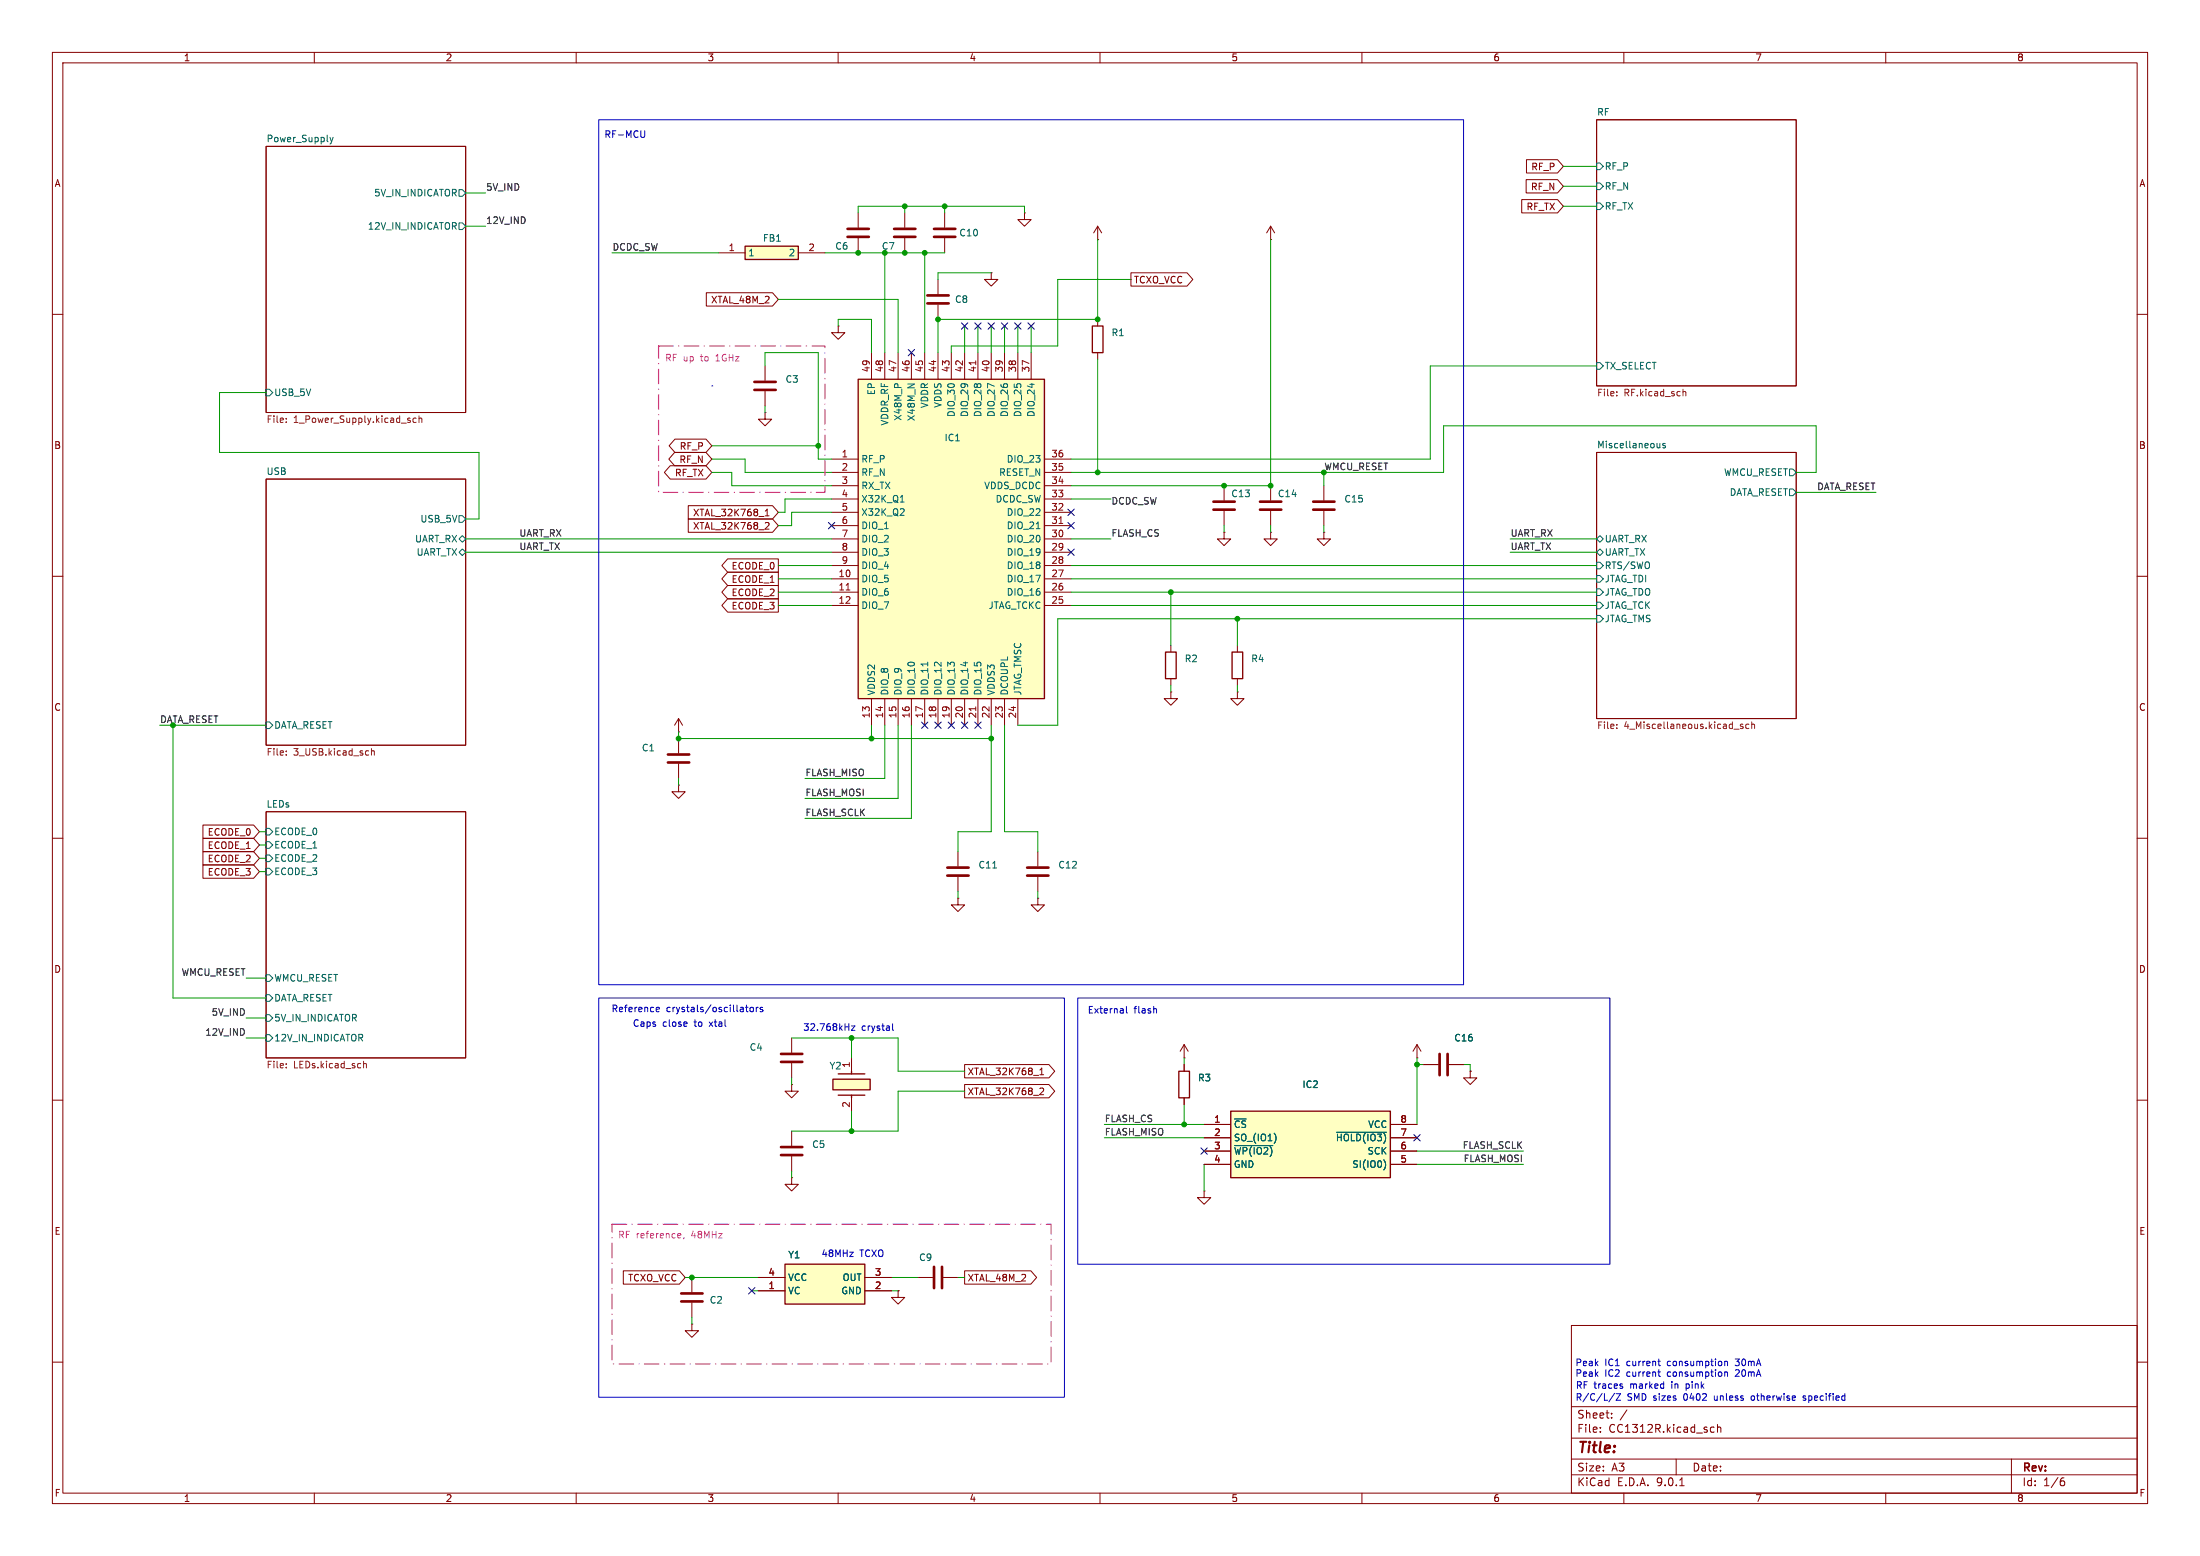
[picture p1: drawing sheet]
<svg xmlns="http://www.w3.org/2000/svg" width="420mm" height="297mm" viewBox="0 0 420 297" stroke-linecap="round" stroke-linejoin="round" font-family="sans-serif">
<g fill="none" stroke="#840000" stroke-width=".19">
<path d="M10 10h400v277h-400zM12 12h396v273h-396zM60 10v2M110 10v2M160 10v2M210 10v2M260 10v2M310 10v2M360 10v2M50.8 27.9h38.1v50.8h-38.1zM304.8 22.9h38.1v50.8h-38.1zM163.8 40.6v2.8"/>
<path d="M163.8 45.5v2.8M179.1 53.3v2.8M179.1 58.2v2.8M180.3 40.6v2.8M180.3 45.5v2.8M195.6 40.6v1.3h1.2l-1.2 1.3-1.3-1.3h1.3M195.6 40.6h.1M209.5 45.7h.1M209.5 43.2v2.5M209.5 43.2l-.7 1.3M209.5 43.2l.8 1.3M10 60h2"/>
<path d="M209.5 61v1.2M209.5 67.3v1.3M408 60h2M50.8 91.4h38.1v50.8h-38.1zM304.8 86.4h38.1v50.8h-38.1zM10 110h2M408 110h2M236.2 123.2v1.3M236.2 129.5v1.3M10 160h2M50.8 154.9h38.1v47h-38.1zM408 160h2"/>
<path d="M10 210h2M151.1 215.9v2.8M408 210h2M151.1 220.7v2.8M300 253h108v32h-108zM10 260h2M300 278.5h108M300 274.5h108M300 268.5h108M305.5 273.2v.2M305.5 272.5v.1M307.7 270.5v.2"/>
<path d="M307.7 269.8v.1M310.6 269.1l-1.3 1.9M320 278.5v3M326.7 273.3h.5M326.7 272.5h.5M327.9 272.5l.2-.1 .3 .1 .1 .9M327.9 271.9v1.5M384 278.5v6.5M408 260h2M60 285v2M110 285v2M160 285v2"/>
<path d="M210 285v2M260 285v2M300 281.5h108M310 285v2M320.7 283.6h.8M360 285v2M393.6 282.7h.4l.2 .2-.1 .5-.5 .2M394 282.1l-.4 .1"/>
</g>
<g fill="none" stroke="#006464" stroke-width=".19">
<path d="M63 26.2l.3 .9M63.3 27.1l-.3 .4M63.6 26.2l-.3 .9M87.6 36.2h.7l.6 .6-.6 .7h-.7zM304.8 31.1h.6l.7 .7-.7 .6h-.6zM304.8 34.9h.6l.7 .7-.7 .6h-.6zM304.8 38.7h.6l.7 .7-.7 .6h-.6zM87.6 42.5h.7l.6 .7-.6 .6h-.7zM50.8 74.3h.6l.7 .6-.7 .7h-.6zM304.8 69.2h.6l.7 .7-.7 .6h-.6zM87.6 98.4h.7l.6 .7-.6 .6h-.7zM316.9 84.6v.9"/>
<path d="M316.9 85.4l-.4 .1M317.9 84.7l-.3-.1-.2 .2 .1 .2 .4 .1v.3h-.5M341.6 93.3h.7l.6 .7-.6 .6h-.7zM341.6 89.5h.7l.6 .7-.6 .6h-.7zM87.6 105.4l.7-.6 .6 .6-.6 .6zM87.6 102.9l.7-.7 .6 .7-.6 .6zM304.8 109.9h.6l.7 .6-.7 .6h-.6zM304.8 117.5h.6l.7 .6-.7 .6h-.6zM304.8 114.9h.6l.7 .7-.7 .6h-.6zM304.8 112.4h.6l.7 .6-.7 .7h-.6zM304.8 102.9l.6-.7 .7 .7-.7 .6zM304.8 105.4l.6-.6 .7 .6-.7 .6z"/>
<path d="M304.8 107.3h.6l.7 .7-.7 .6h-.6zM50.8 137.8h.6l.7 .6-.7 .7h-.6zM50.8 158.1h.6l.7 .7-.7 .6h-.6zM50.8 163.2h.6l.7 .6-.7 .7h-.6zM50.8 160.7h.6l.7 .6-.7 .6h-.6zM50.8 165.7h.6l.7 .7-.7 .6h-.6zM50.8 186.1h.6l.7 .6-.7 .6h-.6zM50.8 197.5h.6l.7 .6-.7 .7h-.6zM50.8 189.9h.6l.7 .6-.7 .6h-.6zM50.8 193.7h.6l.7 .6-.7 .6h-.6z"/>
</g>
<g fill="none" stroke="#725600" stroke-width=".19">
<path d="M54.6 79.9v.1M78.2 79.8l.1 .1M79.4 79.9l-.3-.1-.3 .2 .2 .6h.4M80 79.9l.2-.1 .3 .1v.7M80 79.4v1.2M308.6 74.8v.1M308.6 75.4v.2M321.3 74.3v1.3M321.3 74.8l.2-.1 .3 .1v.8M54.6 80.5v.1M78.2 80.2l.2 .2-.2 .2M308.6 138.9v.2"/>
<path d="M308.6 138.3v.1M332.7 138.3l-.3-.1-.2 .2 .1 .2 .4 .1v.3h-.5M333.9 138.3l-.4-.1-.2 .3 .1 .5h.5M334.4 138.3l.2-.1 .3 .1 .1 .8M334.4 137.8v1.3M54.6 144v.1M54.6 143.4v.1M70.9 142.9v1.2M70.9 143.4l.2-.1 .3 .1 .1 .7M54.6 203.1v.1M54.6 203.7v.1M69.4 202.6v1.2"/>
<path d="M69.4 203.1l.2-.1 .3 .1 .1 .7"/>
</g>
<path d="M208.5 62.2h2.1v5.1h-2.1zM235.2 124.5h2v5h-2z" fill="none" stroke="#840000" stroke-width=".25"/>
<path d="M161.8 45.2h4.1M161.8 43.7h4.1M177 57.9h4.1M177 56.4h4.1M178.3 45.2h4.1M178.3 43.7h4.1M149.1 218.9h4.1M149.1 220.5h4.1" fill="none" stroke="#840000" stroke-width=".51"/>
<path d="M142.2 47h10.2v2.5h-10.2z" fill="#ffffc2"/>
<path d="M142.2 47h10.2v2.5h-10.2zM222.5 124.5h2v5h-2z" fill="none" stroke="#840000" stroke-width=".25"/>
<g fill="none" stroke="#840000" stroke-width=".19">
<path d="M137.2 48.3h5M152.4 48.3h5.1M172.7 40.6v2.8M172.7 45.5v2.8M242.6 45.7h.1M242.6 43.2l-.8 1.3M242.6 43.2l.7 1.3M242.6 43.2v2.5M146 78.7v1.3h1.3l-1.3 1.3-1.2-1.3h1.2M146 78.7h.1M146 69.9v2.7M146 74.7v2.8"/>
<path d="M160 62.2v1.3h1.3l-1.3 1.3-1.3-1.3h1.3M160 62.2h.1M233.7 92.7v2.8M233.7 97.5v2.8M242.6 92.7v2.8M242.6 97.5v2.8M252.7 92.7v2.8M252.7 97.5v2.8M233.7 101.6v1.3h1.2l-1.2 1.2-1.3-1.2h1.3M233.7 101.6h.1M242.6 101.6v1.3h1.2l-1.2 1.2-1.3-1.2h1.3M242.6 101.6h.1"/>
<path d="M252.7 101.6v1.3h1.3l-1.3 1.2-1.2-1.2h1.2M252.7 101.6h.1M129.5 139.7h.1M129.5 137.2l-.7 1.2M129.5 137.2l.8 1.2M129.5 137.2v2.5M223.5 132.1v1.3h1.3l-1.3 1.2-1.3-1.2h1.3M223.5 132.1h.1M223.5 123.2v1.3M223.5 129.5v1.3M129.5 149.9v1.2h1.3l-1.3 1.3-1.2-1.3h1.2M129.5 149.9h.1"/>
<path d="M129.5 141v2.8M129.5 145.8v2.8M198.1 171.5v1.2h1.3l-1.3 1.3-1.3-1.3h1.3M198.1 171.5h.1M198.1 162.6v2.8M198.1 167.4v2.8M151.1 224.8v1.3h1.3l-1.3 1.2-1.2-1.2h1.2M151.1 224.8h.1M132.1 252.7v1.3h1.2l-1.2 1.3-1.3-1.3h1.3M132.1 252.7h.1M132.1 243.8v2.8M132.1 248.7v2.8"/>
<path d="M171.4 246.4v1.2h1.3l-1.3 1.3-1.2-1.3h1.2M171.4 246.4h.1M175.3 243.8h2.8M180.1 243.8h2.8"/>
</g>
<g fill="none" stroke="#840000" stroke-width=".51">
<path d="M170.7 45.2h4.1M170.7 43.7h4.1M144 72.9h4.1M144 74.4h4.1M231.6 95.8h4.1M231.6 97.3h4.1M240.5 95.8h4.1M240.5 97.3h4.1M250.7 95.8h4.1M250.7 97.3h4.1M127.5 144h4.1M127.5 145.5h4.1"/>
<path d="M196.1 165.6h4.1M196.1 167.1h4.1M130 246.9h4.1M130 248.4h4.1M178.3 241.8v4.1M179.8 241.8v4.1"/>
</g>
<path d="M149.9 241.3h15.2v7.6h-15.2z" fill="#ffffc2"/>
<path d="M149.9 241.3h15.2v7.6h-15.2z" fill="none" stroke="#840000" stroke-width=".25"/>
<path d="M236.2 132.1v1.3h1.3l-1.3 1.2-1.3-1.2h1.3M236.2 132.1h.1M144.8 243.8h5.1M144.8 246.4h5.1M165.1 243.8h5.1M165.1 246.4h5.1" fill="none" stroke="#840000" stroke-width=".19"/>
<path d="M159 206h7.1v2h-7.1z" fill="#ffffc2"/>
<path d="M159 206h7.1v2h-7.1zM160 209h5.1M160 205h5.1M162.6 204.5v.5M162.6 209v.6M225 204.5h2.1v5.1h-2.1z" fill="none" stroke="#840000" stroke-width=".25"/>
<g fill="none" stroke="#840000" stroke-width=".19">
<path d="M151.1 198.1v2.8M226.1 199.4l-.8 1.3M226.1 199.4l.7 1.3M226.1 199.4v2.5M151.1 207v1.3h1.3l-1.3 1.3-1.2-1.3h1.2M151.1 207h.1M151.1 202.9v2.8M162.6 201.9v2.6M162.6 209.6v2.5M226.1 201.9h.1M226.1 203.2v1.3M226.1 209.6v1.2"/>
<path d="M271.8 203.2h2.8M276.6 203.2h2.8M280.7 204.5v1.2h1.2l-1.2 1.3-1.3-1.3h1.3M280.7 204.5h.1M229.9 227.3v1.3h1.2l-1.2 1.3-1.3-1.3h1.3M229.9 227.3h.1"/>
</g>
<path d="M149.1 201.2h4.1M149.1 202.7h4.1M274.8 201.2v4M276.4 201.2v4" fill="none" stroke="#840000" stroke-width=".51"/>
<path d="M234.9 212.1h30.5v12.7h-30.5z" fill="#ffffc2"/>
<path d="M234.9 212.1h30.5v12.7h-30.5z" fill="none" stroke="#840000" stroke-width=".25"/>
<g fill="none" stroke="#840000" stroke-width=".19">
<path d="M182.9 171.5v1.2h1.2l-1.2 1.3-1.3-1.3h1.3M182.9 171.5h.1M182.9 162.6v2.8M182.9 167.4v2.8M270.5 199.4l-.8 1.3M270.5 199.4l.8 1.3M270.5 199.4v2.5M229.9 214.6h5M229.9 217.2h5M229.9 219.7h5M265.4 214.6h5.1M265.4 217.2h5.1"/>
<path d="M265.4 219.7h5.1M270.5 201.9h.1M229.9 222.2h5M265.4 222.2h5.1"/>
</g>
<path d="M189.5 165.7h.7M235.7 218.7h7.3M243.5 216.7l.1 .4-.1 .8M255.2 216.1h9.5M264.2 221.4a1.49 1.49 0 0 1 0 1.9" fill="none" stroke="#006464" stroke-width=".19"/>
<path d="M180.8 165.6h4.1M180.8 167.1h4.1" fill="none" stroke="#840000" stroke-width=".51"/>
<path d="M163.8 72.4h35.6v61h-35.6z" fill="#ffffc2"/>
<path d="M163.8 72.4h35.6v61h-35.6z" fill="none" stroke="#840000" stroke-width=".25"/>
<g fill="none" stroke="#840000" stroke-width=".19">
<path d="M290.5 38.1h6.8l1.1 1.3-1.1 1.2h-6.8zM291.3 34.3h6l1.1 1.3-1.1 1.2h-6zM291.4 30.5h5.9l1.1 1.3-1.1 1.2h-5.9zM134.8 55.9h12.7l1.1 1.3-1.1 1.2h-12.7zM189.2 52.1v1.2h1.3l-1.3 1.3-1.2-1.3h1.2M189.2 52.1h.1M215.9 52.1h10.7l1.1 1.2-1.1 1.3h-10.7zM166.4 67.3v5.1M168.9 67.3v5.1M171.4 67.3v5.1M174 67.3v5.1M176.5 67.3v5.1"/>
<path d="M179.1 67.3v5.1M181.6 67.3v5.1M184.1 67.3v5.1M186.7 67.3v5.1M189.2 67.3v5.1M191.8 67.3v5.1M194.3 67.3v5.1M196.8 67.3v5.1M127.9 88.9h6.9l1.1 1.3-1.1 1.2h-6.9l-1.1-1.2zM128.8 86.4h6l1.1 1.2-1.1 1.3h-6l-1.1-1.3zM128.8 83.8h6l1.1 1.3-1.1 1.3h-6l-1.1-1.3zM131.4 96.5h16.1l1.1 1.3-1.1 1.3h-16.1z"/>
<path d="M131.4 99.1h16.1l1.1 1.2-1.1 1.3h-16.1zM146.1 98.5h.7M146.1 97.6l.4-.4v1.3M146.2 99.8l.4-.1 .2 .4-.8 .9h.8M158.7 87.6h5.1M158.7 90.2h5.1M158.7 92.7h5.1M158.7 95.3h5.1M158.7 97.8h5.1M199.4 87.6h5.1M199.4 90.2h5.1M199.4 92.7h5.1"/>
<path d="M199.4 95.3h5.1M199.4 97.8h5.1M138.9 109.2h9.7v2.6h-9.7l-1.1-1.3zM138.9 114.3h9.7v2.5h-9.7l-1.1-1.2zM138.9 106.7h9.7v2.5h-9.7l-1.1-1.2zM138.9 111.8h9.7v2.5h-9.7l-1.1-1.3zM158.7 100.3h5.1M158.7 102.9h5.1M158.7 105.4h5.1M158.7 108h5.1M158.7 110.5h5.1M158.7 113h5.1"/>
<path d="M158.7 115.6h5.1M199.4 100.3h5.1M199.4 102.9h5.1M199.4 105.4h5.1M199.4 108h5.1M199.4 110.5h5.1M199.4 113h5.1M199.4 115.6h5.1M166.4 133.4v5M168.9 133.4v5M171.4 133.4v5M174 133.4v5"/>
<path d="M176.5 133.4v5M179.1 133.4v5M181.6 133.4v5M184.1 133.4v5M186.7 133.4v5M189.2 133.4v5M191.8 133.4v5M194.3 133.4v5M38.7 157.5h9.7l1.1 1.3-1.1 1.2h-9.7zM38.7 162.6h9.7l1.1 1.2-1.1 1.3h-9.7zM38.7 165.1h9.7l1.1 1.3-1.1 1.2h-9.7zM38.7 160h9.7l1.1 1.3-1.1 1.3h-9.7z"/>
<path d="M184.1 203.2h16.1l1.2 1.3-1.2 1.2h-16.1zM184.1 207h16.1l1.2 1.3-1.2 1.3h-16.1zM198.5 205.1h.7M198.5 204.2l.4-.3v1.2M198.6 207.7h.4l.2 .3-.7 1h.7M226.1 203.2v1.3M226.1 209.6v1.2M229.9 214.6h5M229.9 217.2h5M229.9 219.7h5M265.4 214.6h5.1M265.4 217.2h5.1"/>
<path d="M265.4 219.7h5.1M271.8 203.2h2.8M276.6 203.2h2.8M280.7 204.5h.1M229.9 222.2h5M265.4 222.2h5.1M119 242.6h10.7l1.1 1.2-1.1 1.3h-10.7zM144.8 243.8h5.1M144.8 246.4h5.1M165.1 243.8h5.1M165.1 246.4h5.1M171.4 246.4h.1"/>
<path d="M184.1 242.6h12.7l1.1 1.2-1.1 1.3h-12.7z"/>
</g>
<path d="M171.9 95.8h.7M172.5 97.2l.1 .1-.1 .3-.7 .8h.8M197.8 100.9h.7M177.1 126.4v.7M235.7 218.7h7.3M243.5 216.7l.1 .4-.1 .8M255.2 216.1h9.5M264.2 221.4a1.49 1.49 0 0 1 0 1.9" fill="none" stroke="#006464" stroke-width=".19"/>
<path d="M186.3 68.9v.7M202.2 99.9h.7M161.5 112.6h.8M186.3 134.9v.7" fill="none" stroke="#a90000" stroke-width=".19"/>
<g fill="none" stroke="#009600" stroke-width=".19">
<path d="M88.9 36.8h3.8M172.7 39.4v1.2M180.3 39.4v1.2M298.4 31.8h6.4M298.4 35.6h6.4M298.4 39.4h6.4M88.9 43.2h3.8M116.8 48.3h20.4M148.6 57.2h22.8v10.1M157.5 48.3h22.8M163.8 40.6v-1.2h31.8v1.2M168.9 48.3v19"/>
<path d="M176.5 48.3v19M189.2 52.1h-10.1v1.2M209.5 45.7v15.3h-30.4v6.3M215.9 53.3h-14v12.7h-20.3v1.3M242.6 45.7v47h-38.1M50.8 74.9h-8.9v11.5h49.5v12.7h-2.5M146 69.9v-2.6h10.2v20.3h2.5M146 77.5v1.2M160 62.2v-1.2h6.4v6.3M184.1 62.2v5.1M186.7 62.2v5.1M189.2 62.2v5.1"/>
<path d="M191.8 62.2v5.1M194.3 62.2v5.1M196.8 62.2v5.1M209.5 68.6v21.6M304.8 69.9h-31.8v17.7h-68.5M135.9 90.2h3.8v2.5h19M135.9 87.6h6.3v2.6h16.5M135.9 85.1h20.3M158.7 97.8h-7.6v2.5h-2.5M158.7 95.3h-8.8v2.5h-1.3M204.5 95.3h7.6M204.5 90.2h71.1v-8.9h71.1v8.9h-3.8"/>
<path d="M252.7 90.2v2.5M342.9 94h15.2M88.9 102.9h69.8M88.9 105.4h69.8M148.6 108h10.1M148.6 113h10.1M148.6 115.6h10.1M148.6 110.5h10.1M204.5 108h100.3M204.5 102.9h7.6M204.5 113h100.3M204.5 115.6h100.3"/>
<path d="M204.5 110.5h100.3M223.5 113v10.2M233.7 100.3v1.3M236.2 118.1v5.1M242.6 100.3v1.3M252.7 100.3v1.3M288.3 102.9h16.5M288.3 105.4h16.5M304.8 118.1h-102.9v20.3h-7.6M50.8 138.4h-17.8v52.1h17.8M129.5 139.7v1.3h59.7M166.4 138.4v2.6"/>
<path d="M168.9 138.4v10.2h-15.2M171.4 138.4v14h-17.7M174 138.4v17.8h-20.3M189.2 138.4v20.4h-6.3v3.8M191.8 138.4v20.4h6.3v3.8M223.5 130.8v1.3M236.2 130.8v1.3M49.5 158.8h1.3M129.5 148.6v1.3M49.5 163.8h1.3M49.5 161.3h1.3M49.5 166.4h1.3"/>
<path d="M182.9 170.2v1.3M198.1 170.2v1.3M47 194.3h3.8M47 198.1h3.8M47 186.7h3.8M151.1 198.1h20.3v6.4h12.7M162.6 198.1v3.8M151.1 205.7v1.3M162.6 212.1v3.8M184.1 208.3h-12.7v7.6h-20.3M210.8 214.6h19.1M210.8 217.2h19.1"/>
<path d="M226.1 201.9v1.3M226.1 210.8v3.8M270.5 201.9v12.7M270.5 203.2h1.3M270.5 219.7h20.3M279.4 203.2h1.3v1.3M151.1 223.5v1.3M229.9 222.2v5.1M270.5 222.2h20.3M130.8 243.8h14M132.1 251.5v1.2M143.5 246.4h1.3"/>
<path d="M170.2 243.8h5.1M170.2 246.4h1.2M182.9 243.8h1.2"/>
</g>
<g fill="none" stroke="#000084" stroke-width=".19">
<path d="M173.4 66.7l1.2 1.2M174.6 66.7l-1.2 1.2M183.5 61.6l1.3 1.2M184.8 61.6l-1.3 1.2M186.1 61.6l1.2 1.2M187.3 61.6l-1.2 1.2M188.6 61.6l1.2 1.2M189.8 61.6l-1.2 1.2M191.2 61.6l1.2 1.2M192.4 61.6l-1.2 1.2M193.7 61.6l1.2 1.2M194.9 61.6l-1.2 1.2"/>
<path d="M196.2 61.6l1.3 1.2M197.5 61.6l-1.3 1.2M158.1 99.7l1.3 1.2M159.4 99.7l-1.3 1.2M203.9 99.7l1.2 1.2M203.9 97.2l1.2 1.2M205.1 99.7l-1.2 1.2M205.1 97.2l-1.2 1.2M203.9 104.8l1.2 1.2M205.1 104.8l-1.2 1.2M175.9 137.8l1.2 1.2M177.1 137.8l-1.2 1.2"/>
<path d="M178.5 137.8l1.2 1.2M179.7 137.8l-1.2 1.2M181 137.8l1.2 1.2M182.2 137.8l-1.2 1.2M183.5 137.8l1.3 1.2M184.8 137.8l-1.3 1.2M186.1 137.8l1.2 1.2M187.3 137.8l-1.2 1.2M229.3 219.1l1.2 1.2M230.5 219.1l-1.2 1.2M269.9 216.6l1.2 1.2M271.1 216.6l-1.2 1.2"/>
<path d="M142.9 245.8l1.2 1.2M144.1 245.8l-1.2 1.2"/>
</g>
<g fill="none" stroke="#0000c2" stroke-width=".19">
<path d="M114.3 22.9h165.1v165.1h-165.1zM123.1 25v1l-.2 .2h-.3M135.9 73.7h.1M114.3 190.5h88.9v76.2h-88.9zM125.3 193.1h.5M125.3 192.3h.4l.2 .3-.6 .1M142.3 192.3h.5M142.5 191.8v1.1l.3 .2M143.2 192.4l.2-.1 .4 .1v.5l-.1 .2h-.3l-.2-.1zM144.4 192.3v.8M144.7 192.3l-.3 .2M145.6 192.3h-.3l-.2 .2 .1 .1 .4 .2v.3h-.5"/>
<path d="M162.5 195.8h.7l-.7 .9h.7M170.4 195.4v1.1l.2 .2M205.7 190.5h101.6v50.8h-101.6zM215 192.1v1.1l.2 .2M220.6 192.5l.2 .2v.7M316.5 259.8h.5M329.3 260l.1-.2 .3 .1 .1 .8M329.3 259.8v.9M308.2 266l-1.1 1.6M308.5 266h.9l-.9 1.3h.9M309.6 264.6l.2 .2-.2 .2M309.6 264.2h.1"/>
<path d="M316.5 261.9h.5M316.7 260.5l.3 .2M316.7 262.5l.3 .2M329.3 261.9v.8M329.3 262l.1-.1h.3l.1 .8M334.4 266.5l-.1 .2 .1 .5M344.2 267.2l.4 .1M344.6 266.4l-.4 .2 .1 .2 .3 .1"/>
</g>
<path d="M129.8 235.4l.2 .4-.6 .1M129.9 236.2l-.1 .1M130.6 236.2l-.1 .3" fill="none" stroke="#f0f" stroke-width=".19"/>
<path d="M125.7 66h31.8v28h-31.8zM116.8 233.7h83.9v26.6h-83.9z" fill="none" stroke="#f0f" stroke-width=".25" stroke-dasharray="2.8 1 .1 1"/>
<g fill="#009600" stroke="#009600" stroke-width=".19">
<circle cx="132.1" cy="243.8" r=".46"/>
<circle cx="166.4" cy="141" r=".46"/>
<circle cx="129.5" cy="141" r=".46"/>
<circle cx="189.2" cy="141" r=".46"/>
<circle cx="209.5" cy="90.2" r=".46"/>
<circle cx="242.6" cy="92.7" r=".46"/>
<circle cx="233.7" cy="92.7" r=".46"/>
<circle cx="209.5" cy="61" r=".46"/>
<circle cx="223.5" cy="113" r=".46"/>
<circle cx="226.1" cy="214.6" r=".46"/>
<circle cx="168.9" cy="48.3" r=".46"/>
<circle cx="163.8" cy="48.3" r=".46"/>
<circle cx="270.5" cy="203.2" r=".46"/>
<circle cx="236.2" cy="118.1" r=".46"/>
<circle cx="162.6" cy="198.1" r=".46"/>
<circle cx="162.6" cy="215.9" r=".46"/>
<circle cx="176.5" cy="48.3" r=".46"/>
<circle cx="179.1" cy="61" r=".46"/>
<circle cx="156.2" cy="85.1" r=".46"/>
<circle cx="172.7" cy="39.4" r=".46"/>
<circle cx="180.3" cy="39.4" r=".46"/>
<circle cx="172.7" cy="48.3" r=".46"/>
</g>
<text font-size="2.8" fill="#840000" x="301" y="277.9">Title:</text>
<g font-size="2.1" fill="#840000">
<text x="301" y="273.7">File:</text>
<text x="301" y="271">Sheet:</text>
<text x="307.1" y="273.7">CC1312R.kicad_sch</text>
<text x="301" y="281.1">Size:</text>
<text x="307.6" y="281.1">A3</text>
<text x="323" y="281.1">Date:</text>
<text x="386" y="281.3">Rev:</text>
<text x="301" y="283.9">KiCad</text>
<text x="308.7" y="283.9">E.D.A.</text>
<text x="316.3" y="283.9">9.0.1</text>
<text x="386" y="283.9">Id:</text>
<text x="390.1" y="283.9">1/6</text>
</g>
<g font-size="1.8" fill="#840000">
<text x="35" y="11.9">1</text>
<text x="85" y="11.9">2</text>
<text x="135" y="11.9">3</text>
<text x="185" y="11.9">4</text>
<text x="235" y="11.9">5</text>
<text x="285" y="11.9">6</text>
<text x="335" y="11.9">7</text>
<text x="385" y="11.9">8</text>
<text x="10.3" y="35.9">A</text>
<text x="292.2" y="32.7">RF_P</text>
<text x="408.3" y="35.9">A</text>
<text x="291.3" y="40.3">RF_TX</text>
<text x="292.2" y="36.5">RF_N</text>
<text x="135.6" y="58.1">XTAL_48M_2</text>
<text x="216.4" y="54.3">TCXO_VCC</text>
<text x="10.3" y="85.9">B</text>
<text x="129.6" y="88.6">RF_N</text>
<text x="129.7" y="86">RF_P</text>
<text x="408.2" y="85.9">B</text>
<text x="128.8" y="91.1">RF_TX</text>
<text x="132.2" y="98.7">XTAL_32K768_1</text>
<text x="132.2" y="101.3">XTAL_32K768_2</text>
<text x="139.6" y="111.4">ECODE_1</text>
<text x="139.6" y="108.9">ECODE_0</text>
<text x="139.6" y="114">ECODE_2</text>
<text x="139.6" y="116.5">ECODE_3</text>
<text x="10.3" y="135.9">C</text>
<text x="408.2" y="135.9">C</text>
<text x="39.6" y="159.7">ECODE_0</text>
<text x="39.6" y="164.8">ECODE_2</text>
<text x="39.6" y="167.3">ECODE_3</text>
<text x="39.6" y="162.2">ECODE_1</text>
<text x="10.3" y="185.9">D</text>
<text x="408.2" y="185.9">D</text>
<text x="184.6" y="205.4">XTAL_32K768_1</text>
<text x="184.6" y="209.2">XTAL_32K768_2</text>
<text x="10.3" y="235.9">E</text>
<text x="408.3" y="235.9">E</text>
<text x="119.8" y="244.8">TCXO_VCC</text>
<text x="184.6" y="244.8">XTAL_48M_2</text>
<text x="10.3" y="285.9">F</text>
<text x="35" y="286.9">1</text>
<text x="85" y="286.9">2</text>
<text x="135" y="286.9">3</text>
<text x="185" y="286.9">4</text>
<text x="235" y="286.9">5</text>
<text x="285" y="286.9">6</text>
<text x="335" y="286.9">7</text>
<text x="385" y="286.9">8</text>
<text x="408.3" y="285.9">F</text>
</g>
<g font-size="1.8" fill="#006464">
<text x="304.8" y="22.1">RF</text>
<text x="50.8" y="27.2">Power_Supply</text>
<text x="306.3" y="32.6">RF_P</text>
<text x="71.3" y="37.7">5V_IN_INDICATOR</text>
<text x="306.3" y="36.4">RF_N</text>
<text x="306.3" y="40.2">RF_TX</text>
<text x="70.1" y="44">12V_IN_INDICATOR</text>
<text x="145.6" y="46.3">FB1</text>
<text x="159.4" y="47.9">C6</text>
<text x="168.2" y="47.9">C7</text>
<text x="183" y="45.3">C10</text>
<text x="142.7" y="49.1">1</text>
<text x="150.5" y="49.1">2</text>
<text x="182.2" y="58">C8</text>
<text x="212.1" y="64.4">R1</text>
<text x="306.3" y="70.7">TX_SELECT</text>
<text x="52.3" y="75.8">USB_5V</text>
<text x="149.9" y="73.3">C3</text>
<text x="167.2" y="75.5" transform="rotate(-90 167.2 75.5)">EP</text>
<text x="177.4" y="78" transform="rotate(-90 177.4 78)">VDDR</text>
<text x="179.9" y="77.9" transform="rotate(-90 179.9 77.9)">VDDS</text>
<text x="169.8" y="81.3" transform="rotate(-90 169.8 81.3)">VDDR_RF</text>
<text x="172.3" y="80.4" transform="rotate(-90 172.3 80.4)">X48M_P</text>
<text x="174.9" y="80.5" transform="rotate(-90 174.9 80.5)">X48M_N</text>
<text x="182.5" y="79.7" transform="rotate(-90 182.5 79.7)">DIO_30</text>
<text x="185" y="79.7" transform="rotate(-90 185 79.7)">DIO_29</text>
<text x="187.6" y="79.7" transform="rotate(-90 187.6 79.7)">DIO_28</text>
<text x="190.1" y="79.7" transform="rotate(-90 190.1 79.7)">DIO_27</text>
<text x="192.6" y="79.7" transform="rotate(-90 192.6 79.7)">DIO_26</text>
<text x="195.2" y="79.7" transform="rotate(-90 195.2 79.7)">DIO_25</text>
<text x="197.7" y="79.7" transform="rotate(-90 197.7 79.7)">DIO_24</text>
<text x="164.3" y="88.5">RF_P</text>
<text x="180.2" y="84.4">IC1</text>
<text x="192.1" y="88.5">DIO_23</text>
<text x="304.8" y="85.6">Miscellaneous</text>
<text x="50.8" y="90.7">USB</text>
<text x="164.3" y="91">RF_N</text>
<text x="164.3" y="93.6">RX_TX</text>
<text x="187.8" y="93.6">VDDS_DCDC</text>
<text x="190.6" y="91">RESET_N</text>
<text x="235" y="95.1">C13</text>
<text x="243.8" y="95.1">C14</text>
<text x="329" y="91">WMCU_RESET</text>
<text x="330.1" y="94.8">DATA_RESET</text>
<text x="80.2" y="99.9">USB_5V</text>
<text x="164.3" y="96.1">X32K_Q1</text>
<text x="164.3" y="98.7">X32K_Q2</text>
<text x="164.3" y="101.2">DIO_1</text>
<text x="190" y="96.1">DCDC_SW</text>
<text x="192.1" y="98.7">DIO_22</text>
<text x="192.1" y="101.2">DIO_21</text>
<text x="256.5" y="96.1">C15</text>
<text x="79.1" y="103.7">UART_RX</text>
<text x="79.4" y="106.3">UART_TX</text>
<text x="164.3" y="103.7">DIO_2</text>
<text x="164.3" y="106.3">DIO_3</text>
<text x="192.1" y="103.7">DIO_20</text>
<text x="192.1" y="106.3">DIO_19</text>
<text x="306.3" y="103.7">UART_RX</text>
<text x="306.3" y="106.3">UART_TX</text>
<text x="164.3" y="108.8">DIO_4</text>
<text x="164.3" y="111.4">DIO_5</text>
<text x="164.3" y="113.9">DIO_6</text>
<text x="192.1" y="108.8">DIO_18</text>
<text x="192.1" y="111.4">DIO_17</text>
<text x="192.1" y="113.9">DIO_16</text>
<text x="306.3" y="111.4">JTAG_TDI</text>
<text x="306.3" y="113.9">JTAG_TDO</text>
<text x="306.3" y="108.8">RTS/SWO</text>
<text x="164.3" y="116.4">DIO_7</text>
<text x="188.6" y="116.4">JTAG_TCKC</text>
<text x="306.3" y="119">JTAG_TMS</text>
<text x="306.3" y="116.4">JTAG_TCK</text>
<text x="226.1" y="126.6">R2</text>
<text x="238.8" y="126.6">R4</text>
<text x="167.2" y="132.8" transform="rotate(-90 167.2 132.8)">VDDS2</text>
<text x="169.8" y="132.8" transform="rotate(-90 169.8 132.8)">DIO_8</text>
<text x="172.3" y="132.8" transform="rotate(-90 172.3 132.8)">DIO_9</text>
<text x="174.9" y="132.8" transform="rotate(-90 174.9 132.8)">DIO_10</text>
<text x="177.4" y="132.8" transform="rotate(-90 177.4 132.8)">DIO_11</text>
<text x="179.9" y="132.8" transform="rotate(-90 179.9 132.8)">DIO_12</text>
<text x="182.5" y="132.8" transform="rotate(-90 182.5 132.8)">DIO_13</text>
<text x="185" y="132.8" transform="rotate(-90 185 132.8)">DIO_14</text>
<text x="187.6" y="132.8" transform="rotate(-90 187.6 132.8)">DIO_15</text>
<text x="190.1" y="132.8" transform="rotate(-90 190.1 132.8)">VDDS3</text>
<text x="192.6" y="132.8" transform="rotate(-90 192.6 132.8)">DCOUPL</text>
<text x="195.2" y="132.8" transform="rotate(-90 195.2 132.8)">JTAG_TMSC</text>
<text x="52.3" y="139.3">DATA_RESET</text>
<text x="122.4" y="143.6">C1</text>
<text x="50.8" y="154.2">LEDs</text>
<text x="52.3" y="159.6">ECODE_0</text>
<text x="52.3" y="164.7">ECODE_2</text>
<text x="52.3" y="162.2">ECODE_1</text>
<text x="52.3" y="167.2">ECODE_3</text>
<text x="186.7" y="166">C11</text>
<text x="201.9" y="166">C12</text>
<text x="52.3" y="187.6">WMCU_RESET</text>
<text x="52.3" y="191.4">DATA_RESET</text>
<text x="52.3" y="195.2">5V_IN_INDICATOR</text>
<text x="52.3" y="199">12V_IN_INDICATOR</text>
<text x="143" y="200.8">C4</text>
<text x="277.5" y="199">C16</text>
<text x="158.3" y="204.3">Y2</text>
<text x="228.6" y="206.6">R3</text>
<text x="248.5" y="207.9">IC2</text>
<text x="235.5" y="215.5">~{CS}</text>
<text x="261.1" y="215.5">VCC</text>
<text x="154.9" y="219.3">C5</text>
<text x="235.5" y="218">SO_(IO1)</text>
<text x="235.5" y="220.6">~{WP(IO2)}</text>
<text x="254.9" y="218">~{HOLD(IO3)}</text>
<text x="261" y="220.6">SCK</text>
<text x="235.5" y="223.1">GND</text>
<text x="258.1" y="223.1">SI(IO0)</text>
<text x="150.4" y="244.7">VCC</text>
<text x="150.4" y="240.4">Y1</text>
<text x="160.8" y="244.7">OUT</text>
<text x="175.4" y="240.9">C9</text>
<text x="135.4" y="249">C2</text>
<text x="150.4" y="247.2">VC</text>
<text x="160.5" y="247.2">GND</text>
</g>
<g font-size="1.8" fill="#0000c2">
<text x="115.3" y="26.5">RF-MCU</text>
<text x="116.6" y="193.4">Reference</text>
<text x="120.7" y="196.2">Caps</text>
<text x="126.5" y="196.2">close</text>
<text x="127.2" y="193.4">crystals/oscillators</text>
<text x="132.7" y="196.2">to</text>
<text x="135.7" y="196.2">xtal</text>
<text x="153.2" y="197">32.768kHz</text>
<text x="164.5" y="197">crystal</text>
<text x="207.6" y="193.7">External</text>
<text x="216.5" y="193.7">flash</text>
<text x="156.7" y="240.1">48MHz</text>
<text x="164.1" y="240.1">TCXO</text>
<text x="300.7" y="261">Peak</text>
<text x="300.7" y="263">Peak</text>
<text x="306.4" y="261">IC1</text>
<text x="306.4" y="263">IC2</text>
<text x="310.6" y="261">current</text>
<text x="310.6" y="263">current</text>
<text x="318.6" y="261">consumption</text>
<text x="318.6" y="263">consumption</text>
<text x="331.8" y="261">30mA</text>
<text x="331.8" y="263">20mA</text>
<text x="300.7" y="267.6">R/C/L/Z</text>
<text x="300.7" y="265.3">RF traces</text>
<text x="310.6" y="267.6">SMD sizes</text>
<text x="311.3" y="265.3">marked</text>
<text x="319.4" y="265.3">in</text>
<text x="321.7" y="267.6">0402</text>
<text x="322.3" y="265.3">pink</text>
<text x="327.7" y="267.6">unless</text>
<text x="335" y="267.6">otherwise</text>
<text x="345.1" y="267.6">specified</text>
</g>
<g font-size="1.8" fill="#0f0f0f">
<text x="92.7" y="36.5">5V_IND</text>
<text x="92.7" y="42.8">12V_IND</text>
<text x="116.8" y="47.9">DCDC_SW</text>
<text x="346.8" y="93.6">DATA_RESET</text>
<text x="212.1" y="96.6">DCDC_SW</text>
<text x="99.1" y="105.1">UART_TX</text>
<text x="99.1" y="102.5">UART_RX</text>
<text x="212.1" y="102.5">FLASH_CS</text>
<text x="288.3" y="105.1">UART_TX</text>
<text x="288.3" y="102.5">UART_RX</text>
<text x="153.7" y="148.2">FLASH_MISO</text>
<text x="153.7" y="155.9">FLASH_SCLK</text>
<text x="153.7" y="152.1">FLASH_MOSI</text>
<text x="34.6" y="186.3">WMCU_RESET</text>
<text x="39.1" y="197.8">12V_IND</text>
<text x="40.3" y="194">5V_IND</text>
<text x="210.8" y="214.3">FLASH_CS</text>
<text x="210.8" y="216.8">FLASH_MISO</text>
<text x="279.1" y="219.4">FLASH_SCLK</text>
<text x="279.3" y="221.9">FLASH_MOSI</text>
</g>
<g font-size="1.8" fill="#a90000">
<text x="139" y="48">1</text>
<text x="154.2" y="48">2</text>
<text x="166.1" y="71.2" transform="rotate(-90 166.1 71.2)">49</text>
<text x="168.7" y="71.2" transform="rotate(-90 168.7 71.2)">48</text>
<text x="171.2" y="71.2" transform="rotate(-90 171.2 71.2)">47</text>
<text x="173.7" y="71.2" transform="rotate(-90 173.7 71.2)">46</text>
<text x="176.3" y="71.2" transform="rotate(-90 176.3 71.2)">45</text>
<text x="178.8" y="71.2" transform="rotate(-90 178.8 71.2)">44</text>
<text x="181.4" y="71.2" transform="rotate(-90 181.4 71.2)">43</text>
<text x="183.9" y="71.2" transform="rotate(-90 183.9 71.2)">42</text>
<text x="186.4" y="71.2" transform="rotate(-90 186.4 71.2)">41</text>
<text x="189" y="71.2" transform="rotate(-90 189 71.2)">40</text>
<text x="191.5" y="71.2" transform="rotate(-90 191.5 71.2)">39</text>
<text x="194.1" y="71.2" transform="rotate(-90 194.1 71.2)">38</text>
<text x="196.6" y="71.2" transform="rotate(-90 196.6 71.2)">37</text>
<text x="160.6" y="87.4">1</text>
<text x="160.6" y="89.9">2</text>
<text x="200.6" y="87.4">36</text>
<text x="200.6" y="89.9">35</text>
<text x="160.6" y="92.5">3</text>
<text x="160.6" y="95">4</text>
<text x="200.6" y="92.5">34</text>
<text x="200.6" y="95">33</text>
<text x="160.6" y="97.5">5</text>
<text x="160.6" y="100.1">6</text>
<text x="200.6" y="97.5">32</text>
<text x="200.6" y="100.1">31</text>
<text x="160.6" y="102.6">7</text>
<text x="160.6" y="105.2">8</text>
<text x="160.6" y="107.7">9</text>
<text x="200.6" y="102.6">30</text>
<text x="200.6" y="105.2">29</text>
<text x="200.6" y="107.7">28</text>
<text x="160" y="110.2">10</text>
<text x="160" y="112.8">11</text>
<text x="200.6" y="110.2">27</text>
<text x="200.6" y="112.8">26</text>
<text x="160" y="115.3">12</text>
<text x="200.6" y="115.3">25</text>
<text x="166.1" y="137.2" transform="rotate(-90 166.1 137.2)">13</text>
<text x="168.7" y="137.2" transform="rotate(-90 168.7 137.2)">14</text>
<text x="171.2" y="137.2" transform="rotate(-90 171.2 137.2)">15</text>
<text x="173.7" y="137.2" transform="rotate(-90 173.7 137.2)">16</text>
<text x="176.3" y="137.2" transform="rotate(-90 176.3 137.2)">17</text>
<text x="178.8" y="137.2" transform="rotate(-90 178.8 137.2)">18</text>
<text x="181.4" y="137.2" transform="rotate(-90 181.4 137.2)">19</text>
<text x="183.9" y="137.2" transform="rotate(-90 183.9 137.2)">20</text>
<text x="186.4" y="137.2" transform="rotate(-90 186.4 137.2)">21</text>
<text x="189" y="137.2" transform="rotate(-90 189 137.2)">22</text>
<text x="191.5" y="137.2" transform="rotate(-90 191.5 137.2)">23</text>
<text x="194.1" y="137.2" transform="rotate(-90 194.1 137.2)">24</text>
<text x="162.3" y="203.9" transform="rotate(-90 162.3 203.9)">1</text>
<text x="162.3" y="211.5" transform="rotate(-90 162.3 211.5)">2</text>
<text x="231.7" y="214.4">1</text>
<text x="267.3" y="214.4">8</text>
<text x="231.7" y="216.9">2</text>
<text x="231.7" y="219.5">3</text>
<text x="231.7" y="222">4</text>
<text x="267.3" y="216.9">7</text>
<text x="267.3" y="219.5">6</text>
<text x="267.3" y="222">5</text>
<text x="146.6" y="243.6">4</text>
<text x="166.9" y="243.6">3</text>
<text x="146.6" y="246.1">1</text>
<text x="166.9" y="246.1">2</text>
</g>
<g font-size="1.8" fill="#f0f">
<text x="126.9" y="69.2">RF up</text>
<text x="133.9" y="69.2">to</text>
<text x="136.9" y="69.2">1GHz</text>
<text x="117.9" y="236.6">RF reference,</text>
<text x="132.1" y="236.6">48MHz</text>
</g>
<g font-size="1.8" fill="#725600">
<text x="304.8" y="76">File:</text>
<text x="310" y="76">RF.kicad_sch</text>
<text x="50.8" y="81.1">File:</text>
<text x="56" y="81.1">1_Power_Supply.kicad_sch</text>
<text x="304.8" y="139.5">File:</text>
<text x="310" y="139.5">4_Miscellaneous.kicad_sch</text>
<text x="50.8" y="144.6">File:</text>
<text x="56" y="144.6">3_USB.kicad_sch</text>
<text x="50.8" y="204.2">File:</text>
<text x="56" y="204.2">LEDs.kicad_sch</text>
</g>
<g font-size="1.8" fill="#009600">
<text x="252.7" y="89.8">WMCU_RESET</text>
<text x="30.5" y="138.1">DATA_RESET</text>
</g>
</svg>
